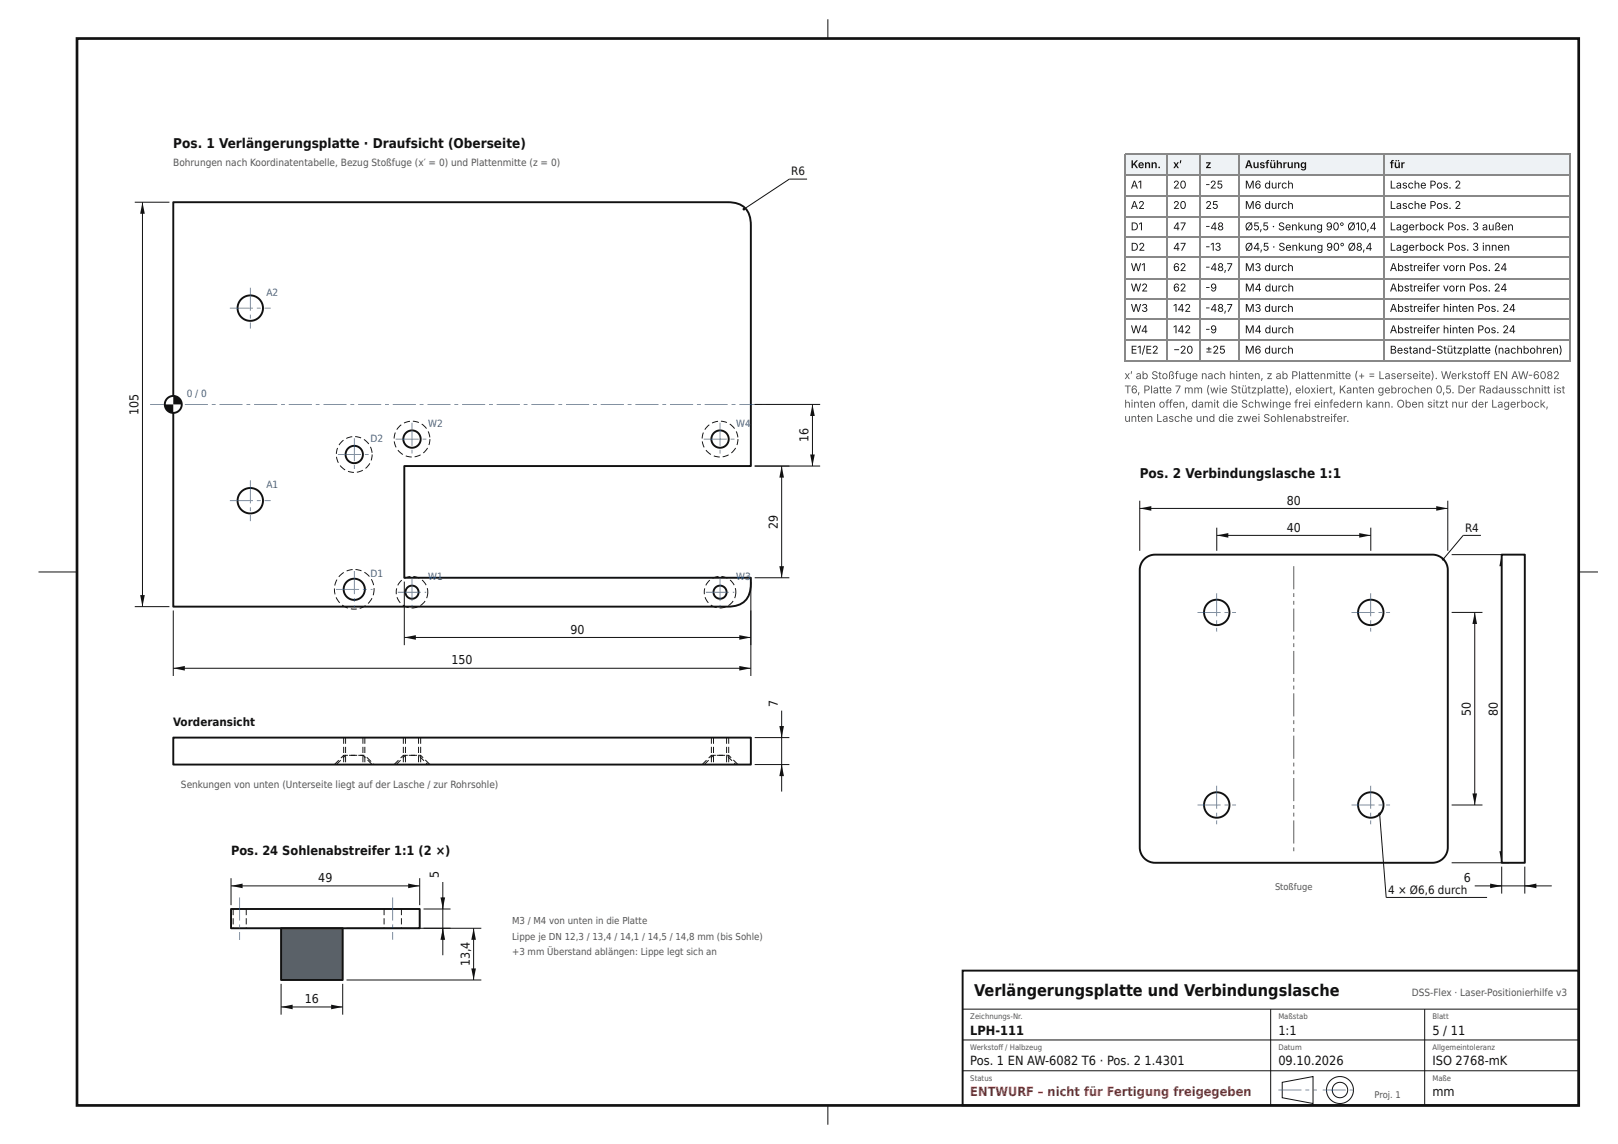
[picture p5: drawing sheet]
<svg xmlns="http://www.w3.org/2000/svg" width="420mm" height="297mm" viewBox="0 0 420 297" stroke-linecap="round" stroke-linejoin="round" font-family="sans-serif">
<path d="M45 52.5h144a5.3 5.3 0 0 1 6 6v62.5h-90v29h90a7.4 7.4 0 0 1-1.5 6 5.9 5.9 0 0 1-4.5 1.5h-144z" fill="none" stroke="#111" stroke-width=".5"/>
<circle cx="65" cy="130" r="3.3" fill="#fff"/>
<circle cx="65" cy="130" r="3.3" fill="none" stroke="#111" stroke-width=".5"/>
<g fill="#2563a8">
<path d="M59.7 129.9h6v.2h-6zM66.7 129.9h1v.2h-1zM68.7 129.9h1.6v.2h-1.6z"/>
<path d="M64.9 124.7h.2v6h-.2zM64.9 131.7h.2v1h-.2zM64.9 133.7h.2v1.6h-.2z"/>
</g>
<circle cx="65" cy="80" r="3.3" fill="#fff"/>
<circle cx="65" cy="80" r="3.3" fill="none" stroke="#111" stroke-width=".5"/>
<g fill="#2563a8">
<path d="M59.7 79.9h6v.2h-6zM66.7 79.9h1v.2h-1zM68.7 79.9h1.6v.2h-1.6z"/>
<path d="M64.9 74.7h.2v6h-.2zM64.9 81.7h.2v1h-.2zM64.9 83.7h.2v1.6h-.2z"/>
</g>
<circle cx="92" cy="153" r="2.75" fill="#fff"/>
<circle cx="92" cy="153" r="2.75" fill="none" stroke="#111" stroke-width=".5"/>
<path d="M96.5 155.2l.2 .2-1 1.4-.2-.2zM93.4 157.8l1.5-.7 .1 .2-1.5 .8zM91.2 158h1.4l.1 .2h-1.6zM88.9 157l1.5 .8-.1 .2-1.5-.8zM87.2 155.1l.2-.1 .9 1.4-.2 .2zM86.7 152.8h.3l.1 1.5h-.2zM87.4 150.4l.2 .1-.5 1.5h-.3zM88.2 149.4l1-.9 .1 .2-1.2 1.1-.2-.1zM90 148.1l1.6-.4v.3l-1.5 .4zM92.3 147.7l1.6 .4-.1 .2-1.5-.3zM94.7 148.5l1.3 1.1-.2 .2-1.2-1.1zM96.3 150.4l.2-.1 .7 1.6h-.3zM97 152.7h.3v.3l-.3 1.6-.2-.1z" fill="#111"/>
<g fill="#2563a8">
<path d="M87.2 152.9h6v.2h-6zM94.2 152.9h1v.2h-1zM96.2 152.9h.5v.2h-.5z"/>
<path d="M91.9 148.2h.2v6h-.2zM91.9 155.2h.2v1h-.2zM91.9 157.2h.2v.5h-.2z"/>
</g>
<circle cx="92" cy="118" r="2.25" fill="#fff"/>
<circle cx="92" cy="118" r="2.25" fill="none" stroke="#111" stroke-width=".5"/>
<path d="M95.9 120.2l.2 .2-.1 .3-1 1-.1-.2zM92.7 122.5l1.5-.5 .1 .2-1.6 .5zM90.4 122.2l1.5 .3v.3l-1.6-.3zM88.2 120.9l.2-.1 1.3 1.1-.1 .2zM87.3 118.6h.2l.5 1.5-.2 .1zM87.6 116.3h.2l-.3 1.6-.3-.1zM88.6 114.7l.5-.5 .2 .2-1.1 1.2-.3-.1zM89.9 113.7l1.6-.4v.2l-1.5 .4zM92.2 113.2l1.6 .4-.1 .2-1.5-.3zM94.6 114l1.3 1.2-.2 .1-1.2-1.1zM96.1 116.1l.2-.1 .5 1.5-.3 .1zM96.5 118h.3l-.3 1.6-.2-.1z" fill="#111"/>
<g fill="#2563a8">
<path d="M87.7 117.9h6v.2h-6zM94.7 117.9h1v.2h-1z"/>
<path d="M91.9 113.7h.2v6h-.2zM91.9 120.7h.2v1h-.2z"/>
</g>
<circle cx="107" cy="153.7" r="1.7" fill="#fff"/>
<circle cx="107" cy="153.7" r="1.7" fill="none" stroke="#111" stroke-width=".5"/>
<path d="M109.1 157.1l1.2-1.1 .2 .1-1 1-.3 .2zM106.9 157.7l1.5-.2 .1 .2-1.5 .3zM104.7 157l1.4 .6v.3l-1.2-.5-.4-.2zM103 155.1l.2-.1 .9 1.4-.2 .2zM102.9 152.7l.2 .1v1.5h-.3zM104 150.8l.3-.3 .1 .2-1 1.3-.2-.1zM105 150l1.6-.5v.3l-1.5 .5zM107.4 149.5l1.6 .5-.2 .2-1.5-.4zM109.7 150.5l1.1 1.4-.2 .1-1.1-1.3zM110.8 152.7h.3a4.2 4.2 0 0 1-.2 2.6l-.2-.1a4 4 0 0 0 .1-2.5z" fill="#111"/>
<g fill="#2563a8">
<path d="M103.3 153.7h6v.1h-6zM110.3 153.7h.4v.1h-.4z"/>
<path d="M106.9 150h.2v6h-.2zM106.9 157h.2v.4h-.2z"/>
</g>
<circle cx="107" cy="114" r="2.25" fill="#fff"/>
<circle cx="107" cy="114" r="2.25" fill="none" stroke="#111" stroke-width=".5"/>
<path d="M110.9 116.2l.2 .2-.1 .3-1 1-.1-.2zM107.7 118.5l1.5-.5 .1 .2-1.6 .5zM105.4 118.2l1.5 .3v.3l-1.6-.3zM103.2 116.9l.2-.1 1.3 1.1-.1 .2zM102.3 114.6h.2l.5 1.5-.2 .1zM102.6 112.3h.2l-.3 1.6-.3-.1zM103.6 110.7l.5-.5 .2 .2-1.1 1.2-.3-.1zM104.9 109.7l1.6-.4v.2l-1.5 .4zM107.2 109.2l1.6 .4-.1 .2-1.5-.3zM109.6 110l1.3 1.2-.2 .1-1.2-1.1zM111.1 112.1l.2-.1 .5 1.5-.3 .1zM111.5 114h.3l-.3 1.6-.2-.1z" fill="#111"/>
<g fill="#2563a8">
<path d="M102.7 113.9h6v.2h-6zM109.7 113.9h1v.2h-1z"/>
<path d="M106.9 109.7h.2v6h-.2zM106.9 116.7h.2v1h-.2z"/>
</g>
<circle cx="187" cy="153.7" r="1.7" fill="#fff"/>
<circle cx="187" cy="153.7" r="1.7" fill="none" stroke="#111" stroke-width=".5"/>
<path d="M189.1 157.1l1.2-1.1 .2 .1-1 1-.3 .2zM186.9 157.7l1.5-.2 .1 .2-1.5 .3zM184.7 157l1.4 .6v.3l-1.2-.5-.4-.2zM183 155.1l.2-.1 .9 1.4-.2 .2zM182.9 152.7l.2 .1v1.5h-.3zM184 150.8l.3-.3 .1 .2-1 1.3-.2-.1zM185 150l1.6-.5v.3l-1.5 .5zM187.4 149.5l1.5 .5-.1 .2-1.5-.4zM189.7 150.5l1.1 1.4-.2 .1-1.1-1.3zM190.8 152.7h.3a4.2 4.2 0 0 1-.2 2.6l-.2-.1a4 4 0 0 0 .1-2.5z" fill="#111"/>
<g fill="#2563a8">
<path d="M183.3 153.7h6v.1h-6zM190.3 153.7h.4v.1h-.4z"/>
<path d="M186.9 150h.2v6h-.2zM186.9 157h.2v.4h-.2z"/>
</g>
<circle cx="187" cy="114" r="2.25" fill="#fff"/>
<circle cx="187" cy="114" r="2.25" fill="none" stroke="#111" stroke-width=".5"/>
<path d="M190.9 116.2l.2 .2-.1 .3-1 1-.1-.2zM187.7 118.5l1.5-.5 .1 .2-1.6 .5zM185.4 118.2l1.5 .3v.3l-1.6-.3zM183.2 116.9l.2-.1 1.3 1.1-.1 .2zM182.3 114.6h.2l.5 1.5-.2 .1zM182.6 112.3h.2l-.3 1.6-.3-.1zM183.6 110.7l.5-.5 .2 .2-1.1 1.2-.3-.1zM184.9 109.7l1.6-.4v.2l-1.5 .4zM187.2 109.2l1.6 .4-.1 .2-1.5-.3zM189.6 110l1.3 1.2-.2 .1-1.2-1.1zM191.1 112.1l.2-.1 .5 1.5-.3 .1zM191.5 114h.3l-.3 1.6-.2-.1z" fill="#111"/>
<g fill="#2563a8">
<path d="M182.7 113.9h6v.2h-6zM189.7 113.9h1v.2h-1z"/>
<path d="M186.9 109.7h.2v6h-.2zM186.9 116.7h.2v1h-.2z"/>
<path d="M39 104.9h6v.2h-6zM46 104.9h1v.2h-1zM48 104.9h6v.2h-6zM55 104.9h1v.2h-1zM57 104.9h6v.2h-6zM64 104.9h1v.2h-1zM66 104.9h6v.2h-6zM73 104.9h1v.2h-1zM75 104.9h6v.2h-6zM82 104.9h1v.2h-1zM84 104.9h6v.2h-6zM91 104.9h1v.2h-1zM93 104.9h6v.2h-6zM100 104.9h1v.2h-1zM102 104.9h6v.2h-6zM109 104.9h1v.2h-1zM111 104.9h6v.2h-6zM118 104.9h1v.2h-1zM120 104.9h6v.2h-6zM127 104.9h1v.2h-1zM129 104.9h6v.2h-6zM136 104.9h1v.2h-1zM138 104.9h6v.2h-6zM145 104.9h1v.2h-1zM147 104.9h6v.2h-6zM154 104.9h1v.2h-1zM156 104.9h6v.2h-6zM163 104.9h1v.2h-1zM165 104.9h6v.2h-6zM172 104.9h1v.2h-1zM174 104.9h6v.2h-6zM181 104.9h1v.2h-1zM183 104.9h6v.2h-6zM190 104.9h1v.2h-1zM192 104.9h6v.2h-6zM199 104.9h1v.2h-1z"/>
</g>
<circle cx="45" cy="105" r="2.2" fill="#fff"/>
<circle cx="45" cy="105" r="2.2" fill="none" stroke="#111" stroke-width=".5"/>
<g fill="#111">
<path d="M45 102.8a2.2 2.2 0 0 1 2.2 2.2h-2.2z"/>
<path d="M42.8 105h2.2v2.2a2.2 2.2 0 0 1-2.2-2.2z"/>
</g>
<path d="M45 158.5v17M195 158.5v17M45 173.5h150" fill="none" stroke="#111" stroke-width=".26"/>
<g fill="#111">
<path d="M45 173.5l3-.6v1.2z"/>
<path d="M192 172.9l3 .6-3 .6z"/>
</g>
<path d="M105 151v16.5M195 151v16.5M105 165.5h90" fill="none" stroke="#111" stroke-width=".26"/>
<g fill="#111">
<path d="M105 165.5l3-.6v1.2z"/>
<path d="M192 164.9l3 .6-3 .6z"/>
</g>
<path d="M35 52.5h9M37 52.5v105M35 157.5h9" fill="none" stroke="#111" stroke-width=".26"/>
<g fill="#111">
<path d="M37 52.5l.6 3h-1.2z"/>
<path d="M36.4 154.5h1.2l-.6 3z"/>
</g>
<path d="M196 121h9M203 121v29M196 150h9" fill="none" stroke="#111" stroke-width=".26"/>
<g fill="#111">
<path d="M203 121l.6 3h-1.2z"/>
<path d="M202.4 147h1.2l-.6 3z"/>
</g>
<path d="M196 105h17M211 105v16M196 121h17" fill="none" stroke="#111" stroke-width=".26"/>
<g fill="#111">
<path d="M211 105l.6 3h-1.2z"/>
<path d="M210.4 118h1.2l-.6 3z"/>
</g>
<path d="M209.6 46.5h-4.6l-11.8 7.8" fill="none" stroke="#111" stroke-width=".26"/>
<circle cx="193.2" cy="54.3" r=".35" fill="#111"/>
<path d="M45 191.5h150v7h-150z" fill="#fff"/>
<path d="M45 191.5h150v7h-150z" fill="none" stroke="#111" stroke-width=".5"/>
<g fill="#111">
<path d="M89.1 191.5h.3v1.6h-.3zM89.1 193.9h.3v1.6h-.3zM89.1 196.3h.3v1.6h-.3z"/>
<path d="M94.6 191.5h.3v1.6h-.3zM94.6 193.9h.3v1.6h-.3zM94.6 196.3h.3v1.6h-.3z"/>
<path d="M86.8 198.4l1.1-1.1 .2 .2-1.2 1.1zM88.5 196.7l.7-.7h.7v.2l-.7-.1-.6 .8zM90.7 196h1.6v.2h-1.6zM93.1 196h1.6v.2h-1.6zM95.3 196.5l1.2 1.1-.2 .2-1.1-1.1zM97 198.2l.2 .2-.1 .2-.2-.2z"/>
<path d="M89.6 191.5h.3v1.6h-.3zM89.6 193.9h.3v1.6h-.3zM89.6 196.3h.3v1.6h-.3z"/>
<path d="M94.1 191.5h.3v1.6h-.3zM94.1 193.9h.3v1.6h-.3zM94.1 196.3h.3v1.6h-.3z"/>
<path d="M87.3 198.4l1.1-1.1 .2 .2-1.2 1.1zM89 196.7l.7-.7h.7v.2l-.7-.1-.6 .8zM91.2 196h1.6v.2h-1.6zM93.6 196h.7l.7 .7-.2 .1-.6-.7-.6 .1zM95.5 197.2l1.2 1.1-.2 .2-1.1-1.1z"/>
<path d="M105.2 191.5h.2v1.6h-.2zM105.2 193.9h.2v1.6h-.2zM105.2 196.3h.2v1.6h-.2z"/>
<path d="M108.6 191.5h.2v1.6h-.2zM108.6 193.9h.2v1.6h-.2zM108.6 196.3h.2v1.6h-.2z"/>
<path d="M102.8 198.4l1.1-1.1 .2 .2-1.1 1.1zM104.5 196.7l.7-.7h.7v.2l-.6-.1-.6 .8zM106.7 196h1.6v.2h-1.6zM109.1 196.3l1.1 1.1-.2 .2-1.1-1.1zM110.8 198l.4 .4-.2 .2-.4-.4z"/>
<path d="M104.6 191.5h.3v1.6h-.3zM104.6 193.9h.3v1.6h-.3zM104.6 196.3h.3v1.6h-.3z"/>
<path d="M109.1 191.5h.3v1.6h-.3zM109.1 193.9h.3v1.6h-.3zM109.1 196.3h.3v1.6h-.3z"/>
<path d="M102.3 198.4l1.1-1.1 .2 .2-1.2 1.1zM104 196.7l.7-.7h.7v.2l-.7-.1-.6 .8zM106.2 196h1.6v.2h-1.6zM108.6 196h.7l.7 .7-.2 .1-.6-.7-.6 .1zM110.5 197.2l1.2 1.1-.2 .2-1.1-1.1z"/>
<path d="M185.2 191.5h.2v1.6h-.2zM185.2 193.9h.2v1.6h-.2zM185.2 196.3h.2v1.6h-.2z"/>
<path d="M188.6 191.5h.2v1.6h-.2zM188.6 193.9h.2v1.6h-.2zM188.6 196.3h.2v1.6h-.2z"/>
<path d="M182.8 198.4l1.1-1.1 .2 .2-1.1 1.1zM184.5 196.7l.7-.7h.7v.2l-.6-.1-.6 .8zM186.7 196h1.6v.2h-1.6zM189.1 196.3l1.1 1.1-.2 .2-1.1-1.1zM190.8 198l.4 .4-.2 .2-.4-.4z"/>
<path d="M184.6 191.5h.3v1.6h-.3zM184.6 193.9h.3v1.6h-.3zM184.6 196.3h.3v1.6h-.3z"/>
<path d="M189.1 191.5h.3v1.6h-.3zM189.1 193.9h.3v1.6h-.3zM189.1 196.3h.3v1.6h-.3z"/>
<path d="M182.3 198.4l1.1-1.1 .2 .2-1.2 1.1zM184 196.7l.7-.7h.7v.2l-.7-.1-.6 .8zM186.2 196h1.6v.2h-1.6zM188.6 196h.7l.7 .7-.2 .1-.6-.7-.6 .1zM190.5 197.2l1.2 1.1-.2 .2-1.1-1.1z"/>
</g>
<path d="M196 191.5h9M196 198.5h9M203 184.5v21" fill="none" stroke="#111" stroke-width=".26"/>
<path d="M202.4 188.5h1.2l-.6 3z" fill="#111"/>
<path d="M203 198.5v3" fill="none" stroke="#111" stroke-width=".26"/>
<path d="M203 198.5l.6 3h-1.2z" fill="#111"/>
<path d="M297.2 145.2l1.3-.9 1.5-.3h72a4 4 0 0 1 4 4v72a4 4 0 0 1-4 4h-72a4 4 0 0 1-4-4v-72l.3-1.5z" fill="#fff"/>
<path d="M297.2 145.2l1.3-.9 1.5-.3h72a4 4 0 0 1 4 4v72a4 4 0 0 1-4 4h-72a4 4 0 0 1-4-4v-72l.3-1.5z" fill="none" stroke="#111" stroke-width=".5"/>
<circle cx="316" cy="159" r="3.3" fill="#fff"/>
<circle cx="316" cy="159" r="3.3" fill="none" stroke="#111" stroke-width=".5"/>
<g fill="#2563a8">
<path d="M311 158.9h6v.2h-6zM318 158.9h1v.2h-1zM320 158.9h1v.2h-1z"/>
<path d="M315.9 154h.2v6h-.2zM315.9 161h.2v1h-.2zM315.9 163h.2v1h-.2z"/>
</g>
<circle cx="316" cy="209" r="3.3" fill="#fff"/>
<circle cx="316" cy="209" r="3.3" fill="none" stroke="#111" stroke-width=".5"/>
<g fill="#2563a8">
<path d="M311 208.9h6v.2h-6zM318 208.9h1v.2h-1zM320 208.9h1v.2h-1z"/>
<path d="M315.9 204h.2v6h-.2zM315.9 211h.2v1h-.2zM315.9 213h.2v1h-.2z"/>
</g>
<circle cx="356" cy="159" r="3.3" fill="#fff"/>
<circle cx="356" cy="159" r="3.3" fill="none" stroke="#111" stroke-width=".5"/>
<g fill="#2563a8">
<path d="M351 158.9h6v.2h-6zM358 158.9h1v.2h-1zM360 158.9h1v.2h-1z"/>
<path d="M355.9 154h.2v6h-.2zM355.9 161h.2v1h-.2zM355.9 163h.2v1h-.2z"/>
</g>
<circle cx="356" cy="209" r="3.3" fill="#fff"/>
<circle cx="356" cy="209" r="3.3" fill="none" stroke="#111" stroke-width=".5"/>
<g fill="#2563a8">
<path d="M351 208.9h6v.2h-6zM358 208.9h1v.2h-1zM360 208.9h1v.2h-1z"/>
<path d="M355.9 204h.2v6h-.2zM355.9 211h.2v1h-.2zM355.9 213h.2v1h-.2z"/>
</g>
<path d="M335.9 147h.2v6h-.2zM335.9 154h.2v1h-.2zM335.9 156h.2v1h-.2zM335.9 158h.2v6h-.2zM335.9 165h.2v1h-.2zM335.9 167h.2v1h-.2zM335.9 169h.2v6h-.2zM335.9 176h.2v1h-.2zM335.9 178h.2v1h-.2zM335.9 180h.2v6h-.2zM335.9 187h.2v1h-.2zM335.9 189h.2v1h-.2zM335.9 191h.2v6h-.2zM335.9 198h.2v1h-.2zM335.9 200h.2v1h-.2zM335.9 202h.2v6h-.2zM335.9 209h.2v1h-.2zM335.9 211h.2v1h-.2zM335.9 213h.2v6h-.2zM335.9 220h.2v1h-.2z" fill="#555"/>
<path d="M296 130v13M296 132h80M376 130v13" fill="none" stroke="#111" stroke-width=".26"/>
<g fill="#111">
<path d="M296 132l3-.6v1.2z"/>
<path d="M373 131.4l3 .6-3 .6z"/>
</g>
<path d="M316 137v6M316 139h40M356 137v6" fill="none" stroke="#111" stroke-width=".26"/>
<g fill="#111">
<path d="M316 139l3-.6v1.2z"/>
<path d="M353 138.4l3 .6-3 .6z"/>
</g>
<path d="M377 144h15M390 144v80M377 224h15" fill="none" stroke="#111" stroke-width=".26"/>
<g fill="#111">
<path d="M390 144l.6 3h-1.2z"/>
<path d="M389.4 221h1.2l-.6 3z"/>
</g>
<path d="M377 159h8M383 159v50M377 209h8" fill="none" stroke="#111" stroke-width=".26"/>
<g fill="#111">
<path d="M383 159l.6 3h-1.2z"/>
<path d="M382.4 206h1.2l-.6 3z"/>
</g>
<path d="M358.3 211.3l1.7 21.7h26.2" fill="none" stroke="#111" stroke-width=".26"/>
<circle cx="358.3" cy="211.3" r=".35" fill="#111"/>
<path d="M384.6 139h-4.6l-5.2 6.2" fill="none" stroke="#111" stroke-width=".26"/>
<circle cx="374.8" cy="145.2" r=".35" fill="#111"/>
<path d="M390 144h6v80h-6z" fill="#fff"/>
<path d="M390 144h6v80h-6z" fill="none" stroke="#111" stroke-width=".5"/>
<path d="M383 230h20M390 225v7M396 225v7" fill="none" stroke="#111" stroke-width=".26"/>
<path d="M387 229.4l3 .6-3 .6z" fill="#111"/>
<path d="M396 230h3" fill="none" stroke="#111" stroke-width=".26"/>
<path d="M396 230l3-.6v1.2z" fill="#111"/>
<path d="M60 236h49v5h-49z" fill="#fff"/>
<path d="M60 236h49v5h-49z" fill="none" stroke="#111" stroke-width=".5"/>
<path d="M73 241h16v13.4h-16z" fill="#5a6168"/>
<path d="M73 241h16v13.4h-16z" fill="none" stroke="#111" stroke-width=".5"/>
<g fill="#111">
<path d="M60.4 236h.3v1.6h-.3zM60.4 238.4h.3v1.6h-.3zM60.4 240.8h.3v.2h-.3z"/>
<path d="M63.8 236h.3v1.6h-.3zM63.8 238.4h.3v1.6h-.3zM63.8 240.8h.3v.2h-.3z"/>
</g>
<path d="M62.2 233h.1v6h-.1zM62.2 240h.1v1h-.1zM62.2 242h.1v2h-.1z" fill="#2563a8"/>
<g fill="#111">
<path d="M99.6 236h.3v1.6h-.3zM99.6 238.4h.3v1.6h-.3zM99.6 240.8h.3v.2h-.3z"/>
<path d="M104.1 236h.3v1.6h-.3zM104.1 238.4h.3v1.6h-.3zM104.1 240.8h.3v.2h-.3z"/>
</g>
<path d="M101.9 233h.2v6h-.2zM101.9 240h.2v1h-.2zM101.9 242h.2v2h-.2z" fill="#2563a8"/>
<path d="M60 228v7M60 230h49M109 228v7" fill="none" stroke="#111" stroke-width=".26"/>
<g fill="#111">
<path d="M60 230l3-.6v1.2z"/>
<path d="M106 229.4l3 .6-3 .6z"/>
</g>
<path d="M73 255.4v8M89 255.4v8M73 261.4h16" fill="none" stroke="#111" stroke-width=".26"/>
<g fill="#111">
<path d="M73 261.4l3-.6v1.2z"/>
<path d="M86 260.8l3 .6-3 .6z"/>
</g>
<path d="M110 236h7M115 229v19M110 241h7" fill="none" stroke="#111" stroke-width=".26"/>
<path d="M114.4 233h1.2l-.6 3z" fill="#111"/>
<path d="M115 241v3" fill="none" stroke="#111" stroke-width=".26"/>
<path d="M115 241l.6 3h-1.2z" fill="#111"/>
<path d="M90 241h35M90 254.4h35M123 241v13.4" fill="none" stroke="#111" stroke-width=".26"/>
<g fill="#111">
<path d="M123 241l.6 3h-1.2z"/>
<path d="M122.4 251.4h1.2l-.6 3z"/>
</g>
<path d="M20 10h390v277h-390z" fill="none" stroke="#111" stroke-width=".7" stroke-linecap="butt"/>
<path d="M215 5v5M10 148.5h10M410 148.5h5M250 262h160M250 270h160M250 278h160M330 262v25M370 262v25M215 287v5M333 281l8-1.5v7l-8-1.5z" fill="none" stroke="#111" stroke-width=".26"/>
<path d="M250 252h160v35h-160z" fill="none" stroke="#111" stroke-width=".5"/>
<path d="M332 282.9h6v.2h-6zM339 282.9h1v.2h-1zM341 282.9h1v.2h-1z" fill="#2563a8"/>
<g fill="none" stroke="#111" stroke-width=".26">
<circle cx="348" cy="283" r="3.5"/>
<circle cx="348" cy="283" r="2"/>
</g>
<path d="M343.5 282.9h6v.2h-6zM350.5 282.9h1v.2h-1z" fill="#2563a8"/>
<g fill="#eef2f5">
<path d="M292.1 40.2h11.1v5.3h-11.1z"/>
<path d="M303.2 40.2h8.2v5.3h-8.2z"/>
<path d="M311.4 40.2h10.3v5.3h-10.3z"/>
<path d="M321.7 40.2h37.6v5.3h-37.6z"/>
<path d="M359.3 40.2h48.7v5.3h-48.7z"/>
</g>
<g fill="none" stroke="#888" stroke-width=".26">
<path d="M292.2 40v53.9M303.1 40v53.9M311.5 40v53.9M321.9 40v53.9M359.4 40v53.9M407.9 40v53.9M292.1 40.1h115.9M292.1 45.4h115.9M292.1 50.9h115.9M292.1 56.2h115.9M292.1 61.5h115.9M292.1 66.8h115.9"/>
<path d="M292.1 72.4h115.9M292.1 77.7h115.9M292.1 82.9h115.9M292.1 88.2h115.9M292.1 93.8h115.9"/>
</g>
<text font-size="4.2" fill="#111" x="253" y="258.6">Verlängerungsplatte und Verbindungslasche</text>
<g font-size="3.5" fill="#111">
<text x="45" y="38.5">Pos. 1 Verlängerungsplatte · Draufsicht (Oberseite)</text>
<text x="296" y="124">Pos. 2 Verbindungslasche 1:1</text>
</g>
<g font-size="3.3" fill="#111">
<text x="60" y="222">Pos. 24 Sohlenabstreifer 1:1 (2 ×)</text>
<text x="252" y="268.6">LPH-111</text>
<text x="332" y="268.6">1:1</text>
<text x="372" y="268.6">5 / 11</text>
<text x="252" y="276.6">Pos. 1 EN AW-6082 T6 · Pos. 2</text>
<text x="297.3" y="276.6">1.4301</text>
<text x="332" y="276.6">09.10.2026</text>
<text x="372" y="276.6">ISO 2768-mK</text>
<text x="372" y="284.6">mm</text>
</g>
<text font-size="3.3" fill="#c0262d" x="252" y="284.6">ENTWURF – nicht für Fertigung freigegeben</text>
<g font-size="3.2" fill="#111">
<text x="36" y="107.7" transform="rotate(-90 36 107.7)">105</text>
<text x="210" y="114.8" transform="rotate(-90 210 114.8)">16</text>
<text x="334.2" y="131">80</text>
<text x="202" y="137.3" transform="rotate(-90 202 137.3)">29</text>
<text x="334.2" y="138">40</text>
<text x="148.2" y="164.5">90</text>
<text x="117.3" y="172.5">150</text>
<text x="202" y="183.5" transform="rotate(-90 202 183.5)">7</text>
<text x="382" y="185.8" transform="rotate(-90 382 185.8)">50</text>
<text x="389" y="185.8" transform="rotate(-90 389 185.8)">80</text>
<text x="82.7" y="229">49</text>
<text x="114" y="228" transform="rotate(-90 114 228)">5</text>
<text x="380.2" y="229">6</text>
<text x="122" y="250.9" transform="rotate(-90 122 250.9)">13,4</text>
<text x="79.2" y="260.4">16</text>
</g>
<g font-size="3" fill="#111">
<text x="205.5" y="45.5">R6</text>
<text x="380.5" y="138">R4</text>
<text x="45" y="188.5">Vorderansicht</text>
<text x="360.5" y="232">4 × Ø6,6 durch</text>
</g>
<g font-size="2.8" fill="#111">
<text x="293.7" y="43.7">Kenn.</text>
<text x="304.7" y="43.7">x′</text>
<text x="313" y="43.7">z</text>
<text x="323.3" y="43.7">Ausführung</text>
<text x="360.9" y="43.7">für</text>
<text x="293.7" y="48.9">A1</text>
<text x="304.7" y="48.9">20</text>
<text x="313" y="48.9">-25</text>
<text x="323.3" y="48.9">M6 durch</text>
<text x="360.9" y="48.9">Lasche Pos. 2</text>
<text x="293.7" y="54.2">A2</text>
<text x="293.7" y="59.8">D1</text>
<text x="304.7" y="54.2">20</text>
<text x="304.7" y="59.8">47</text>
<text x="313" y="54.2">25</text>
<text x="313" y="59.8">-48</text>
<text x="323.3" y="54.2">M6 durch</text>
<text x="323.3" y="59.8">Ø5,5 · Senkung 90° Ø10,4</text>
<text x="360.9" y="54.2">Lasche Pos. 2</text>
<text x="360.9" y="59.8">Lagerbock Pos. 3 außen</text>
<text x="293.7" y="65.1">D2</text>
<text x="304.7" y="65.1">47</text>
<text x="313" y="65.1">-13</text>
<text x="323.3" y="65.1">Ø4,5 · Senkung 90° Ø8,4</text>
<text x="360.9" y="65.1">Lagerbock Pos. 3 innen</text>
<text x="293.7" y="70.4">W1</text>
<text x="304.7" y="70.4">62</text>
<text x="313" y="70.4">-48,7</text>
<text x="323.3" y="70.4">M3 durch</text>
<text x="360.9" y="70.4">Abstreifer vorn Pos. 24</text>
<text x="293.7" y="75.7">W2</text>
<text x="304.7" y="75.7">62</text>
<text x="313" y="75.7">-9</text>
<text x="323.3" y="75.7">M4 durch</text>
<text x="360.9" y="75.7">Abstreifer vorn Pos. 24</text>
<text x="293.7" y="81">W3</text>
<text x="304.7" y="81">142</text>
<text x="313" y="81">-48,7</text>
<text x="323.3" y="81">M3 durch</text>
<text x="360.9" y="81">Abstreifer hinten Pos. 24</text>
<text x="293.7" y="86.5">W4</text>
<text x="304.7" y="86.5">142</text>
<text x="313" y="86.5">-9</text>
<text x="323.3" y="86.5">M4 durch</text>
<text x="360.9" y="86.5">Abstreifer hinten Pos. 24</text>
<text x="293.7" y="91.8">E1/E2</text>
<text x="304.7" y="91.8">− 20</text>
<text x="313" y="91.8">± 25</text>
<text x="323.3" y="91.8">M6 durch</text>
<text x="360.9" y="91.8">Bestand-Stützplatte (nachbohren)</text>
</g>
<g font-size="2.8" fill="#555">
<text x="292" y="98.4">x′ ab Stoßfuge nach hinten, z ab Plattenmitte (+ = Laserseite). Werkstoff EN AW-6082</text>
<text x="292" y="102.1">T6, Platte 7 mm (wie Stützplatte), eloxiert, Kanten gebrochen 0,5. Der Radausschnitt ist</text>
<text x="292" y="105.8">hinten offen, damit die Schwinge frei einfedern kann. Oben sitzt nur der Lagerbock,</text>
<text x="292" y="109.5">unten Lasche und die zwei Sohlenabstreifer.</text>
</g>
<g font-size="2.6" fill="#555">
<text x="45" y="43">Bohrungen nach Koordinatentabelle, Bezug Stoßfuge (x′ = 0) und Plattenmitte (z = 0)</text>
<text x="47" y="204.5">Senkungen von unten (Unterseite liegt auf der Lasche / zur Rohrsohle)</text>
<text x="366.6" y="258.6">DSS-Flex · Laser-Positionierhilfe v3</text>
</g>
<g font-size="2.6" fill="#2563a8">
<text x="69.2" y="76.8">A2</text>
<text x="48.5" y="103">0 / 0</text>
<text x="111.2" y="110.8">W2</text>
<text x="191.2" y="110.8">W4</text>
<text x="96.2" y="114.8">D2</text>
<text x="69.2" y="126.8">A1</text>
<text x="96.2" y="149.8">D1</text>
<text x="111.2" y="150.5">W1</text>
<text x="191.2" y="150.5">W3</text>
</g>
<g font-size="2.5" fill="#555">
<text x="133" y="240">M3 / M4 von unten in die Platte</text>
<text x="133" y="244">Lippe je DN 12,3 / 13,4 / 14,1 / 14,5 / 14,8 mm (bis Sohle)</text>
<text x="133" y="248">+3 mm Überstand ablängen: Lippe legt sich an</text>
</g>
<g font-size="2.4" fill="#555">
<text x="331.1" y="231">Stoßfuge</text>
<text x="357" y="285.2">Proj. 1</text>
</g>
<g font-size="2" fill="#555">
<text x="252" y="264.6">Zeichnungs-Nr.</text>
<text x="332" y="264.6">Maßstab</text>
<text x="372" y="264.6">Blatt</text>
<text x="252" y="272.6">Werkstoff / Halbzeug</text>
<text x="332" y="272.6">Datum</text>
<text x="372" y="272.6">Allgemeintoleranz</text>
<text x="252" y="280.6">Status</text>
<text x="372" y="280.6">Maße</text>
</g>
</svg>
